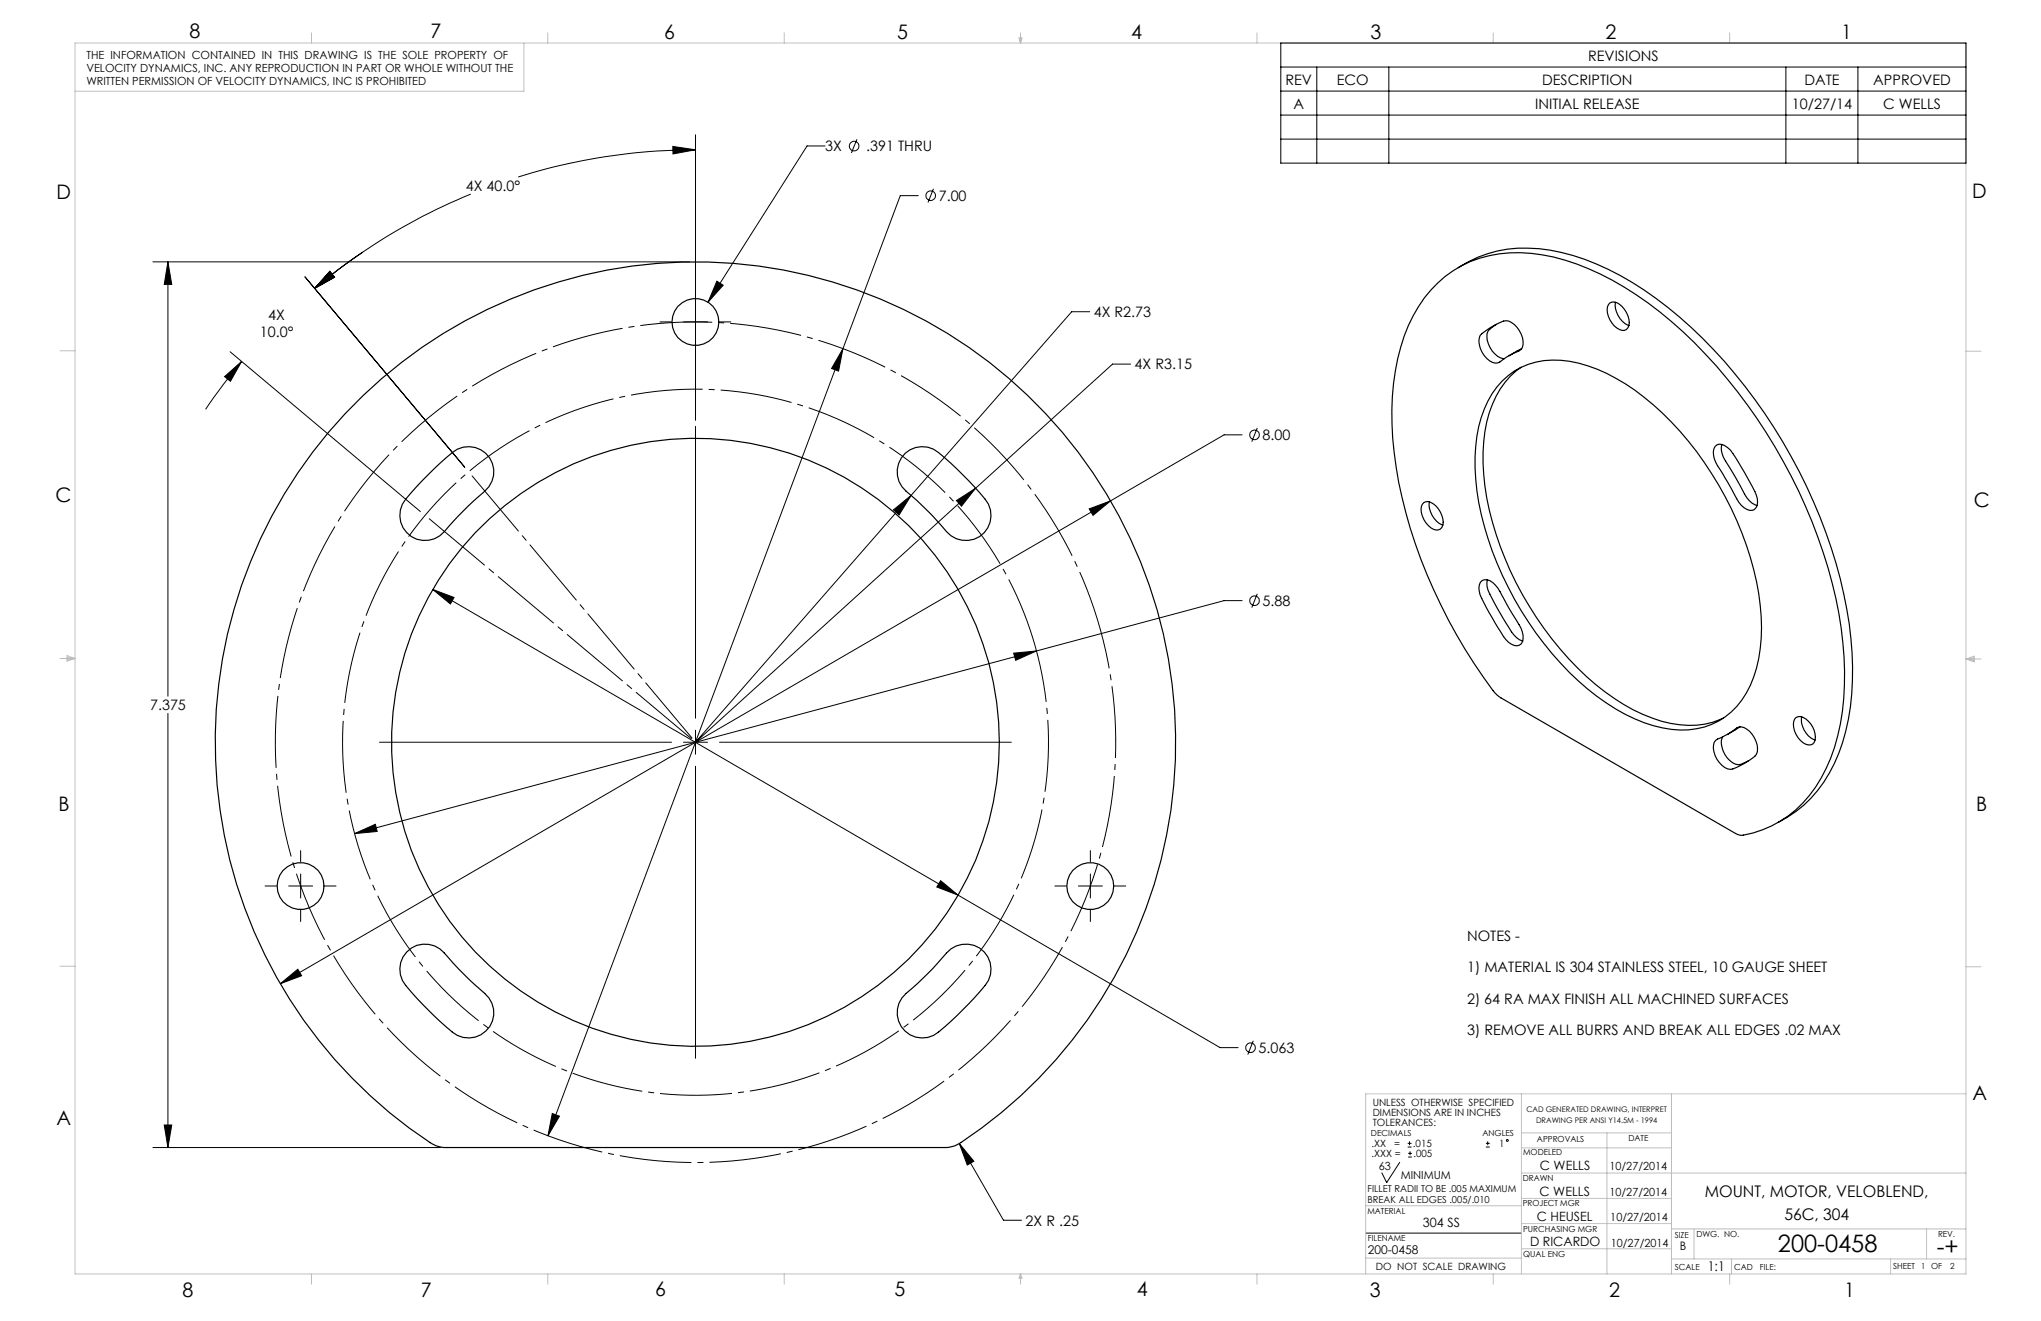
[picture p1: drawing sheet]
<svg xmlns="http://www.w3.org/2000/svg" width="432mm" height="279mm" viewBox="0 0 432 279" stroke-linecap="round" stroke-linejoin="round" font-family="sans-serif">
<g fill="none" stroke="#000" stroke-width=".21">
<path d="M271 9.1h144.9v25.4h-144.9zM271 14.2h144.9M271 19.3h144.9M278.6 14.2v20.3M293.8 14.2v20.3M377.8 14.2v20.3M393.1 14.2v20.3M142.3 31l4.8 .7-4.7 .9zM147.1 28.5v60.4M147.1 31.7a125.1 125.1 0 0 0-37.5 5.7M174.6 30.9h-3.9l-20.9 33M181.3 29.5l-1.2 2.8"/>
<path d="M197.5 39.9l-1.2 2.9M271 24.3h144.9M271 29.4h144.9M32.3 55.4h113.6M35.5 55.4l.8 4.7h-1.6zM35.5 55.4v91.8M64.5 58.6l33.8 40.2M69.8 57.4l1 1.2-4.2 2.4zM76.7 53.4a121.2 121.2 0 0 0-10.1 7.6M99.6 41.1a124.4 124.4 0 0 0-33 19.9M151.7 59.5l1.3 .8-3.2 3.6zM194.3 41.4h-3.8l-12.2 32.4"/>
<path d="M47.5 79.7l3.6-3.3-2.3 4.2zM48.7 74.4l40.2 33.8M51.1 76.4a121.2 121.2 0 0 0-7.6 10.2M139.6 68.1h2.5M144.6 68.1h5.1M152.2 68.1h2.4M178.3 73.8l-.9 4.7-1.5-.6zM178.3 73.8l-62.4 166.4M230.5 65.9h-3.8l-33.9 38.9M239.2 77h-3.8l-29 26.3M147.1 90.2v61.7M262.8 92h-3.8l-24.1 13.9"/>
<path d="M266 90.5l-1.2 2.9M189 107.8l3.8-3-2.6 4.1zM202.4 105.9l4-2.6-3 3.8zM206.4 103.3l-59.3 53.7 45.7-52.2M230.4 107.6l4.5-1.7-3.7 3.1zM234.9 105.9l-175.6 102.2M91.5 124.7l111.2 64.6M91.5 124.7l4.6 1.7-.8 1.3zM214.5 138.1l4.8-.4-4.4 2zM262.8 127h-3.8l-184 49.3M266 125.6l-1.2 2.9M35.5 150.9v91.8"/>
<path d="M80.3 157h61.8M144.6 157h5.1M147.1 154.4v5.1M152.2 157h61.8M63.6 179.9v2.4M75 176.3l4.4-2 .4 1.6zM147.1 162.1v61.7M230.7 179.9v2.4M56.1 187.4h2.4M61.1 187.4h5M63.6 184.9v5M63.6 192.5v2.4"/>
<path d="M68.7 187.4h2.4M199 186.3l3.7 3-4.5-1.7zM202.7 189.3l55.4 32.3h3.8M223.2 187.4h2.4M228.1 187.4h5.1M230.7 184.9v5M230.7 192.5v2.4M235.8 187.4h2.4M59.3 208.1l3.7-3.1 .8 1.4zM34.7 237.9h1.6l-.8 4.8zM116.8 235.5l1.6 .6-2.5 4.1zM265.1 220.1l-1.1 3"/>
<path d="M32.3 242.7h60.9M203 241.9l9.3 16.2h3.8M203 241.9l3 3.7-1.4 .8zM296.1 245.9l-2.7 4.2-1.1-2M297.8 242.6h.8M297.8 241.8h.8M297.9 244.7h.8M297.9 243.9h.8M298.2 241.4v.8M298.3 243.5v.8M314.4 242.6h.8M314.4 241.8h.8"/>
<path d="M314.7 241.4v.8M288.9 260.8h33"/>
<circle cx="180.7" cy="30.9" r="1.01"/>
<circle cx="196.9" cy="41.4" r="1.01"/>
<circle cx="265.4" cy="92" r="1.02"/>
<circle cx="265.4" cy="127.1" r="1.02"/>
<circle cx="264.6" cy="221.6" r="1.02"/>
<circle cx="318.9" cy="241.2" r=".21"/>
</g>
<g fill="none" stroke="#c0c0c0" stroke-width=".21">
<path d="M15.9 9.1h400v260.4h-400zM65.9 6.9v2.2M110.8 9.1v10.2h-94.9M115.9 6.9v2.2M165.9 6.9v2.2M215.6 8h.6l-.3 1.1zM215.7 8l.2 1.1M215.9 6.9v2.2M216 8l-.1 1.1M265.9 6.9v2.2M315.9 6.9v2.2M365.9 6.9v2.2"/>
<path d="M12.7 74.2h3.2M415.9 74.3h3.2M12.7 139.3h3.2M14.2 139.1l1.7 .2M14.2 138.7l1.7 .6-1.7 .5zM15.9 139.3l-1.7 .3M415.9 139.4h3.2M415.9 139.4l1.8-.6v1.2zM415.9 139.4l1.8 .3M417.7 139.2l-1.8 .2M12.7 204.4h3.2M415.9 204.5h3.2"/>
<path d="M321.9 231.4v38.1M321.9 239.6h31.7M340 239.6v29.9M353.6 231.4v38.1M415.9 231.4h-127v38.1M288.9 255h33M321.9 248.1h94M321.9 258.8h31.7M321.9 253.5h31.7M321.9 242.8h31.7M353.6 259.9h62.3M358.4 259.9v6.4"/>
<path d="M407.6 259.9v6.4M65.9 269.5v2.1M115.9 269.5v2.1M165.9 269.5v2.1M215.9 269.5v2.1M215.9 269.5l.3 .8h-.6zM265.9 269.5v2.1M288.9 266.1h33M315.9 269.5v2.1M321.9 264.1h31.7M353.6 266.3h62.3M365.9 269.5v2.1"/>
<path d="M366.3 266.3v3.2M400 266.3v3.2"/>
</g>
<path d="M232.2 131a88.9 88.9 0 0 0-149-35.8 88.9 88.9 0 0 0 40.9 147.7 88.9 88.9 0 0 0 109.3-107.4l-1.2-4.5" fill="none" stroke="#000" stroke-width=".21" stroke-dasharray="15.2 1.3 1.3 1.3" stroke-dashoffset="4.6" stroke-linecap="butt"/>
<path d="M218.6 135.2a74.7 74.7 0 0 0-125.2-30.1 74.7 74.7 0 0 0 34.4 124 74.7 74.7 0 0 0 91.8-90.2l-1-3.7" fill="none" stroke="#000" stroke-width=".21" stroke-dasharray="15.2 1.3 1.3 1.3" stroke-dashoffset="1.6" stroke-linecap="butt"/>
<path d="M89.9 109l57.2 48M147.1 157l-48-57.2" fill="none" stroke="#000" stroke-width=".21" stroke-dasharray="15.2 1.3 1.3 1.3" stroke-dashoffset="-1.1"/>
<g fill="#000">
<path d="M59.3 208.1l4.5-1.7-.8-1.4zM230.4 107.6l.8 1.4 3.7-3.1zM34.7 237.9h1.6l-.8 4.8zM35.5 55.4l.8 4.7h-1.6zM91.5 124.7l3.8 3 .8-1.3zM199 186.3l-.8 1.3 4.5 1.7zM203 241.9l1.6 4.5 1.4-.8zM151.7 59.5l-1.9 4.4 3.2-3.6zM189 107.8l1.2 1.1 2.6-4.1zM202.4 105.9l1 1.2 3-3.8z"/>
<path d="M116.8 235.5l-.9 4.7 2.5-4.1zM178.3 73.8l-2.4 4.1 1.5 .6zM75 176.3l4.8-.4-.4-1.6zM214.5 138.1l.4 1.6 4.4-2zM69.8 57.4l1 1.2-4.2 2.4zM47.5 79.7l3.6-3.3-2.3 4.2zM142.3 31l4.8 .7-4.7 .9zM69.8 57.4l1 1.2-4.2 2.4z"/>
</g>
<g fill="none" stroke="#000" stroke-width=".25">
<path d="M304.2 59.8a24.3 24.3 0 0 1 19.7-6.2 48.7 48.7 0 0 1 22.2 8.7 101.6 101.6 0 0 1 31.2 35.3 102.1 102.1 0 0 1 12.6 38.4 53.6 53.6 0 0 1-2.6 24.3 25.1 25.1 0 0 1-16.4 15.9l-2.1 .4a2.28 2.28 0 0 1-1.6-.3l-49.7-28.7-.8-.6a108.4 108.4 0 0 1-21.3-48.2 56.8 56.8 0 0 1 1.7-27.7 28.9 28.9 0 0 1 7.1-11.3zM308.5 56.6a26.2 26.2 0 0 1 19.5-3.7 56.1 56.1 0 0 1 24.8 12.1 110.9 110.9 0 0 1 35.6 54.2 75.8 75.8 0 0 1 3.1 30.3 34.5 34.5 0 0 1-8.4 19.3 24.9 24.9 0 0 1-6.9 5.1M313.5 70.6a14.7 14.7 0 0 1 5.1-2.8 4.5 4.5 0 0 1 3.5 3.7 2.31 2.31 0 0 1-.8 2.7 15.5 15.5 0 0 0-4 2.4 2.11 2.11 0 0 1-2.7-.8 4.9 4.9 0 0 1-1.5-4.8zM316.5 68.6l-.3 .2a2.76 2.76 0 0 0-1.6 2.4 5 5 0 0 0 3.4 4.6h.3M321.8 77.7a18.5 18.5 0 0 0-7.3 11.6 46.2 46.2 0 0 0 2 23.7 70.1 70.1 0 0 0 23 33.3 33.4 33.4 0 0 0 15.8 7 16.3 16.3 0 0 0 9.3-1.4M321.9 73.7l-2.6 1.5M340.6 64.1a2.47 2.47 0 0 1 3.1 1.3 3.8 3.8 0 0 1 .7 3.9 1.23 1.23 0 0 1-1.7 .4 4.9 4.9 0 0 1-2.6-4.8zM341.8 63.9a4.9 4.9 0 0 0 2.8 5M76.8 83.6a101.6 101.6 0 0 1 149.9 10.2 101.6 101.6 0 0 1-24.2 148.3l-.9 .4-1.4 .2h-105.7a5.8 5.8 0 0 1-3.5-1 101.6 101.6 0 0 1-14.2-158.1zM191.5 95.9a5.4 5.4 0 0 1 7-.2 69.7 69.7 0 0 1 10.6 10.9 5.3 5.3 0 0 1-1.8 6.9 5.3 5.3 0 0 1-7.1-1.1 66.5 66.5 0 0 0-8.5-8.5 5.4 5.4 0 0 1-.2-8zM317.9 80.5a16.3 16.3 0 0 1 16-3.7 42.6 42.6 0 0 1 19.7 12.5 69.6 69.6 0 0 1 18.8 38.7 32.9 32.9 0 0 1-2.1 17 15.4 15.4 0 0 1-16.7 9.3 33.8 33.8 0 0 1-15.7-7 69.3 69.3 0 0 1-23.1-33.4 46.2 46.2 0 0 1-2-23.7 20.2 20.2 0 0 1 5.1-9.7zM362.9 94.4a1.51 1.51 0 0 1 2-.1 12.1 12.1 0 0 1 3.5 4.6l1.8 3a9.4 9.4 0 0 1 1.6 4.4 1.46 1.46 0 0 1-.6 1.5 1.46 1.46 0 0 1-1.6-.1 7.7 7.7 0 0 1-3.1-4l-2.6-4.4a5.2 5.2 0 0 1-1.3-4.4z"/>
<path d="M364.3 94a5.3 5.3 0 0 0 1.3 4.4l3 5.2a5.4 5.4 0 0 0 3.1 3.3M89.3 101.7l3.8-3.7a11.8 11.8 0 0 1 4.9-3.4 5.3 5.3 0 0 1 5.9 2.8 5.3 5.3 0 0 1-1.3 6.5 73.2 73.2 0 0 0-8.6 8.5 5.3 5.3 0 0 1-7.5 .7 5.3 5.3 0 0 1-.7-7.5zM301.2 106.3a2.52 2.52 0 0 1 3.1 1.3 3.9 3.9 0 0 1 .7 3.9 1.51 1.51 0 0 1-2.3 .1 5 5 0 0 1-2-4.5zM302.4 106.2a4.8 4.8 0 0 0 2.9 4.9M313.2 123.2a1.66 1.66 0 0 1 2.6 0 14.1 14.1 0 0 1 2.9 4.5l2.1 3.5a5.5 5.5 0 0 1 1.3 4.5 1.46 1.46 0 0 1-2.3 .6 6.1 6.1 0 0 1-2.3-2.6 63.6 63.6 0 0 1-4.4-7.9 3.2 3.2 0 0 1 .1-2.6zM314.7 122.6a3.9 3.9 0 0 0 .5 3l3.4 6.1a9.9 9.9 0 0 0 2.9 3.6l.7 .3M363 156.6l.4-.3a17.9 17.9 0 0 0 4.4-2.5 3.6 3.6 0 0 1 3.4 2.2 3.4 3.4 0 0 1 .1 3.9 15.5 15.5 0 0 1-5.2 2.8 4.8 4.8 0 0 1-3.4-5.7zM364.5 155.9a4.1 4.1 0 0 0 .9 4.4 3.1 3.1 0 0 0 2.9 1.4l1.6-.7M368.1 153.7l-2.6 1.6M380 151.8a2.54 2.54 0 0 1 3.1 1.3 4.1 4.1 0 0 1 .7 3.9 1.86 1.86 0 0 1-2.9-.4 4.4 4.4 0 0 1-1.2-4.5zM381.2 151.6a4.7 4.7 0 0 0 2.8 4.9M86 201.4a5.3 5.3 0 0 1 8 .2 73.2 73.2 0 0 0 8.6 8.5 5.3 5.3 0 0 1 .6 7.5 5.3 5.3 0 0 1-7.5 .7 69.7 69.7 0 0 1-10.6-10.9 5.4 5.4 0 0 1 .9-6z"/>
<path d="M200.2 201.6a5.3 5.3 0 0 1 7.6-.7 5.3 5.3 0 0 1 .6 7.5 69.7 69.7 0 0 1-10.9 10.6 5.3 5.3 0 0 1-6.8-1.9 5.3 5.3 0 0 1 1-7 66.5 66.5 0 0 0 8.5-8.5z"/>
<circle cx="147.1" cy="68.1" r="5"/>
<circle cx="147.1" cy="157" r="64.3"/>
<circle cx="63.6" cy="187.4" r="5"/>
<circle cx="230.7" cy="187.4" r="5"/>
</g>
<g font-size="5.1">
<text x="376.2" y="264.9">200-0458</text>
<text x="409.8" y="265.5">-+</text>
</g>
<g font-size="4.2">
<text x="40.1" y="8.1">8</text>
<text x="91.1" y="8.1">7</text>
<text x="140.5" y="8.2">6</text>
<text x="189.8" y="8.2">5</text>
<text x="239.3" y="8.2">4</text>
<text x="289.9" y="8.2">3</text>
<text x="339.7" y="8.3">2</text>
<text x="389.6" y="8.2">1</text>
<text x="417.3" y="41.9">D</text>
<text x="11.9" y="42.1">D</text>
<text x="11.8" y="106.1">C</text>
<text x="417.6" y="107.3">C</text>
<text x="12.4" y="171.5">B</text>
<text x="418.1" y="171.6">B</text>
<text x="417.3" y="232.7">A</text>
<text x="11.9" y="238">A</text>
<text x="38.6" y="274.3">8</text>
<text x="89" y="274.4">7</text>
<text x="138.6" y="274.2">6</text>
<text x="189.2" y="274.2">5</text>
<text x="240.5" y="274.2">4</text>
<text x="289.8" y="274.4">3</text>
<text x="340.5" y="274.4">2</text>
<text x="390.2" y="274.4">1</text>
</g>
<g font-size="3.4">
<text x="360.7" y="253.1">MOUNT, MOTOR, VELOBLEND,</text>
<text x="377.5" y="258">56C, 304</text>
</g>
<g font-size="3">
<text x="272" y="18">REV</text>
<text x="282.8" y="18">ECO</text>
<text x="326.3" y="18">DESCRIPTION</text>
<text x="336" y="12.9">REVISIONS</text>
<text x="381.7" y="18">DATE</text>
<text x="396.3" y="18">APPROVED</text>
<text x="273.7" y="23.1">A</text>
<text x="324.8" y="23.1">INITIAL RELEASE</text>
<text x="379.1" y="23.1">10/27/14</text>
<text x="398.4" y="23.1">C WELLS</text>
<text x="174.6" y="32">3X</text>
<text x="183.2" y="32">.391 THRU</text>
<text x="98.5" y="40.4">4X 40.0°</text>
<text x="198.6" y="42.5">7.00</text>
<text x="55" y="71.3">10.0°</text>
<text x="56.8" y="67.7">4X</text>
<text x="231.4" y="67.1">4X R2.73</text>
<text x="240" y="78.1">4X R3.15</text>
<text x="267.1" y="93.1">8.00</text>
<text x="267.1" y="128.1">5.88</text>
<text x="31.7" y="150.2">7.375</text>
<text x="310.4" y="199.1">NOTES -</text>
<text x="310.4" y="205.7">1) MATERIAL IS 304 STAINLESS STEEL, 10 GAUGE SHEET</text>
<text x="310.4" y="212.2">2) 64 RA MAX FINISH ALL MACHINED SURFACES</text>
<text x="310.4" y="218.8">3) REMOVE ALL BURRS AND BREAK ALL EDGES .02 MAX</text>
<text x="266.3" y="222.7">5.063</text>
<text x="217" y="259.2">2X R .25</text>
</g>
<text font-size="2.8" x="361.3" y="268.8">1:1</text>
<g font-size="2.7">
<text x="325.8" y="247.5">C WELLS</text>
<text x="325.7" y="252.9">C WELLS</text>
<text x="301" y="259.6">304 SS</text>
<text x="323.7" y="263.6">D RICARDO</text>
<text x="325.1" y="258.2">C HEUSEL</text>
</g>
<g font-size="2.5">
<text x="289.4" y="265.2">200-0458</text>
<text x="355.4" y="264.4">B</text>
</g>
<g font-size="2.4">
<text x="18.3" y="12.5">THE INFORMATION CONTAINED IN THIS DRAWING IS THE SOLE PROPERTY OF</text>
<text x="18.3" y="15.3">VELOCITY DYNAMICS, INC. ANY REPRODUCTION IN PART OR WHOLE WITHOUT THE</text>
<text x="18.3" y="18.1">WRITTEN PERMISSION OF VELOCITY DYNAMICS, INC IS PROHIBITED</text>
<text x="291.7" y="247.4">63</text>
<text x="296.3" y="249.4">MINIMUM</text>
<text x="340.5" y="247.5">10/27/2014</text>
<text x="340.5" y="252.9">10/27/2014</text>
<text x="340.7" y="258.2">10/27/2014</text>
<text x="340.8" y="263.7">10/27/2014</text>
</g>
<g font-size="2.1">
<text x="290.4" y="234">UNLESS OTHERWISE SPECIFIED</text>
<text x="290.4" y="236.1">DIMENSIONS ARE IN INCHES</text>
<text x="290.4" y="238.2">TOLERANCES:</text>
<text x="290.1" y="242.6">.XX</text>
<text x="290.1" y="244.7">.XXX =</text>
<text x="295" y="242.6">=</text>
<text x="298.9" y="242.6">.015</text>
<text x="299" y="244.7">.005</text>
<text x="317.2" y="242.6">1</text>
<text x="291.1" y="268.7">DO NOT SCALE DRAWING</text>
</g>
<g font-size="2">
<text x="289.3" y="252.1">FILLET RADII TO BE .005 MAXIMUM</text>
<text x="289.3" y="254.4">BREAK ALL EDGES .005/.010</text>
</g>
<g font-size="1.8">
<text x="290" y="240.3">DECIMALS</text>
<text x="313.6" y="240.3">ANGLES</text>
<text x="322.2" y="244.3">MODELED</text>
<text x="325.2" y="241.6">APPROVALS</text>
<text x="344.5" y="241.4">DATE</text>
<text x="322.1" y="249.8">DRAWN</text>
<text x="289.3" y="256.8">MATERIAL</text>
<text x="322.1" y="255.1">PROJECT MGR</text>
<text x="289.4" y="262.5">FILENAME</text>
<text x="322.2" y="260.5">PURCHASING MGR</text>
<text x="354.3" y="261.8">SIZE</text>
<text x="358.9" y="261.7">DWG. NO.</text>
<text x="410" y="261.7">REV.</text>
<text x="322.2" y="266">QUAL ENG</text>
<text x="354.3" y="268.5">SCALE</text>
<text x="366.9" y="268.5">CAD</text>
<text x="372.3" y="268.5">FILE:</text>
<text x="400.5" y="268.5">SHEET</text>
<text x="406.5" y="268.5">1 OF</text>
<text x="412.6" y="268.4">2</text>
</g>
<g font-size="1.6">
<text x="322.9" y="235.2">CAD GENERATED DRAWING, INTERPRET</text>
<text x="325" y="237.5">DRAWING PER ANSI Y14.5M - 1994</text>
</g>
</svg>
